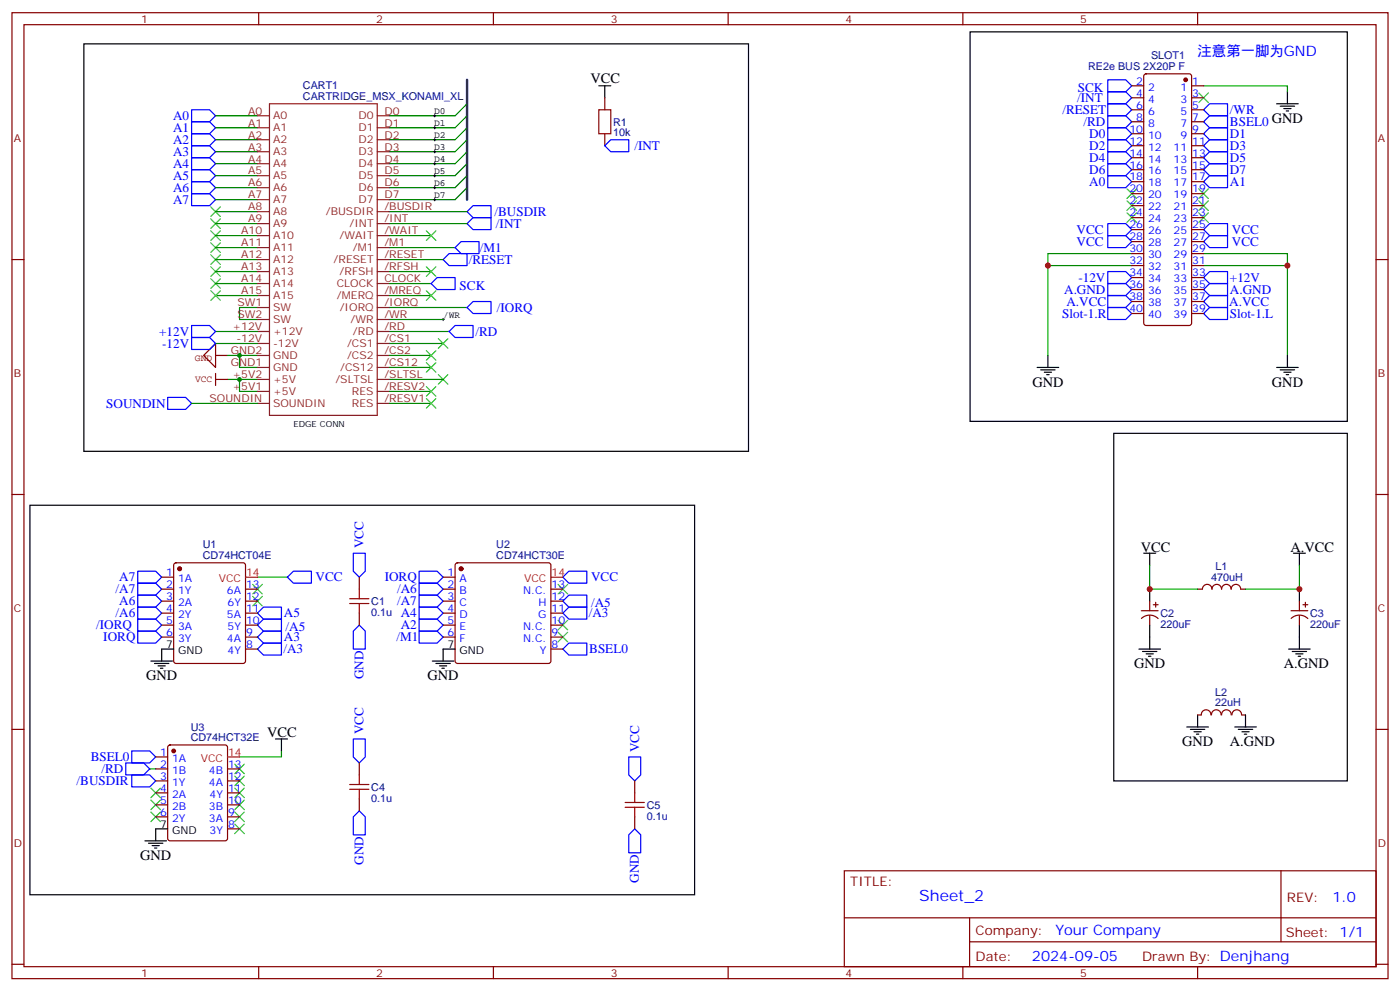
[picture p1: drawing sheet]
<svg xmlns="http://www.w3.org/2000/svg" width="412mm" height="292mm" viewBox="0 0 412 292" stroke-linecap="round" stroke-linejoin="round" font-family="sans-serif">
<g fill="none" stroke="#870000" stroke-width=".35">
<path d="M3.5 3.7h405.4v284.4h-405.4zM7.1 7.3h398.2v277.3h-398.2zM76.2 3.7v3.6M145.3 3.7v3.6M214.5 3.7v3.6M283.6 3.7v3.6M352.8 3.7v3.6M178.2 28.8v3.5M178.2 39.4v3.5M333.4 25.3h3.5M333.4 28.8h3.5M333.4 32.3h3.5"/>
<path d="M333.4 35.8h3.5M333.4 39.4h3.5M337.1 21.9l.5-.2h12.7l.5 .2 .2 .5v72.7l-.2 .5-.5 .2h-12.7l-.5-.2-.2-.5v-72.7zM351 25.3h3.5M351 28.8h3.5M351 32.3h3.5M351 35.8h3.5M351 39.4h3.5M333.4 42.9h3.5M333.4 46.4h3.5M333.4 50h3.5M333.4 53.5h3.5"/>
<path d="M333.4 57h3.5M351 42.9h3.5M351 46.4h3.5M351 50h3.5M351 53.5h3.5M351 57h3.5M3.5 76.4h3.6M333.4 78.2h3.5M333.4 74.6h3.5M333.4 71.1h3.5M333.4 67.6h3.5M333.4 64.1h3.5"/>
<path d="M333.4 60.5h3.5M351 78.2h3.5M351 74.6h3.5M351 71.1h3.5M351 67.6h3.5M351 64.1h3.5M351 60.5h3.5M405.3 76.4h3.6M333.4 92.3h3.5M333.4 88.8h3.5M333.4 85.2h3.5M333.4 81.7h3.5"/>
<path d="M351 92.3h3.5M351 88.8h3.5M351 85.2h3.5M351 81.7h3.5M3.5 145.6h3.6M405.3 145.6h3.6M47.6 169.9h3.6M47.6 173.4h3.6M47.6 177h3.6M51.4 165.9l.5-.2h19.7l.5 .2 .2 .5v28.2l-.2 .5-.5 .2h-19.7l-.5-.2-.2-.5v-28.2zM72.3 173.4h3.5M72.3 177h3.5"/>
<path d="M105.8 169.9v3.5M130.5 169.9h3.6M130.5 173.4h3.6M130.5 177h3.6M134.3 165.9l.5-.2h26.8l.5 .2 .2 .5v28.2l-.3 .5-.4 .2h-26.8l-.5-.2-.2-.5v-28.2zM162.3 173.4h3.5M162.3 177h3.5M336.2 179.8h4.9M338.7 177v2.8M339.7 178h1.4M340.4 177.3v1.4M352.8 173.4h1.4a1.41 1.41 0 0 1 1.4-1.4 1.41 1.41 0 0 1 1.4 1.4 1.41 1.41 0 0 1 1.4-1.4 1.41 1.41 0 0 1 1.4 1.4 1.41 1.41 0 0 1 1.4-1.4 1.41 1.41 0 0 1 1.5 1.4 1.41 1.41 0 0 1 1.4-1.4 1.41 1.41 0 0 1 1.4 1.4h1.4"/>
<path d="M380.3 179.8h4.9M382.8 177v2.8M383.8 178h1.4M384.5 177.3v1.4M47.6 180.5h3.6M47.6 184h3.6M47.6 187.5h3.6M72.3 180.5h3.5M72.3 184h3.5M72.3 187.5h3.5M72.3 191.1h3.5M105.8 180.5v3.5"/>
<path d="M130.5 180.5h3.6M130.5 184h3.6M130.5 187.5h3.6M162.3 180.5h3.5M162.3 184h3.5M162.3 187.5h3.5M162.3 191.1h3.5M336.2 182a3.5 3.5 0 0 1 4.9 .1M338.7 181.2v2.8M380.3 182a3.5 3.5 0 0 1 4.9 .1M382.8 181.2v2.8M3.5 214.7h3.6"/>
<path d="M49.6 219.5l.5-.2h16.2l.7 .4v27.1l-.4 .7h-16.5l-.7-.5v-27zM356.7 210.4a1.41 1.41 0 0 0-1.4-1.5 1.41 1.41 0 0 0-1.4 1.5l-1.1 .1M356.9 210.4a1.41 1.41 0 0 1 1.4-1.5 1.41 1.41 0 0 1 1.4 1.5M359.9 210.4a1.41 1.41 0 0 1 1.4-1.5 1.41 1.41 0 0 1 1.4 1.5M362.9 210.4a1.41 1.41 0 0 1 1.4-1.5 1.41 1.41 0 0 1 1.4 1.5M365.8 210.5h1.1M405.3 214.7h3.6M45.9 222.8h3.5M45.9 226.3h3.5M45.9 229.9h3.5M45.9 233.4h3.5M45.9 236.9h3.5"/>
<path d="M67 226.3h3.6M67 229.9h3.6M67 233.4h3.6M67 236.9h3.6M105.8 224.6v3.5M105.8 235.2v3.5M187 229.9v3.5M45.9 240.5h3.5M67 240.5h3.6M67 244h3.6M187 240.5v3.5M248.7 256.3h156.6v28.3h-156.6z"/>
<path d="M377.3 256.4v20.8M248.7 270.2h156.5M285.6 277.2h119.6M285.6 270.2v14.1M3.5 283.8h3.6M76.2 284.6v3.5M145.3 284.6v3.5M214.5 284.6v3.5M283.6 284.6v3.5M352.8 284.6v3.5M405.3 283.8h3.6"/>
</g>
<g fill="none" stroke="#008700" stroke-width=".35">
<path d="M137.6 30.6l-3.5 3.5M137.6 34.1l-3.5 3.5M137.6 37.6l-3.5 3.5M354.5 25.3h24.7v1.7M137.6 41.1l-3.5 3.6M137.6 44.7l-3.5 3.5M137.6 48.2l-3.5 3.5M137.6 51.7l-3.5 3.5M137.6 55.2l-3.5 3.6M114.7 72.9h19.4M114.7 76.4h15.8M114.7 62.3h22.9"/>
<path d="M114.7 65.8h22.9M308.7 78.2h24.7M333.4 74.6h-24.7v30M354.5 78.2h24.7M354.5 74.6h24.7v30M114.7 97.6h17.6M114.7 90.5h22.9M114.7 94.1h15.8M56.4 118.7h19.4M114.7 101.1h15.8M114.7 111.7h15.8M75.8 169.9h8.9"/>
<path d="M338.7 166.4v7h14.1M382.8 166.4v7h-15.9M44.1 226.3h1.8M82.9 221.1v1.7h-12.3"/>
</g>
<g fill="none" stroke="#00f" stroke-width=".35">
<path d="M56.4 39.4h5.3l1.8 1.7-1.8 1.8h-5.3zM56.4 35.8h5.3l1.8 1.8-1.8 1.8h-5.3zM56.4 32.3h5.3l1.8 1.8-1.8 1.7h-5.3zM326.3 30.6h5.3l1.8 1.7-1.8 1.8h-5.3zM326.3 27h5.3l1.8 1.8-1.8 1.8h-5.3zM326.3 34.1h5.3l1.8 1.7-1.8 1.8h-5.3zM326.3 37.6h5.3l1.8 1.8-1.8 1.7h-5.3zM326.3 23.5h5.3l1.8 1.8-1.8 1.7h-5.3zM354.5 35.8l1.8-1.7h5.3v3.5h-5.3zM356.3 30.6h5.3v3.5h-5.3l-1.8-1.8zM356.3 37.6h5.3v3.5h-5.3l-1.8-1.7zM56.4 57h5.3l1.8 1.8-1.8 1.7h-5.3z"/>
<path d="M56.4 53.5h5.3l1.8 1.7-1.8 1.8h-5.3zM56.4 50h5.3l1.8 1.7-1.8 1.8h-5.3zM56.4 46.4h5.3l1.8 1.8-1.8 1.8h-5.3zM56.4 42.9h5.3l1.8 1.8-1.8 1.7h-5.3zM179.9 41.1h5.3v3.6h-5.3l-1.7-1.8zM326.3 41.1h5.3l1.8 1.8-1.8 1.8h-5.3zM326.3 44.7h5.3l1.8 1.7-1.8 1.8h-5.3zM326.3 48.2h5.3l1.8 1.8-1.8 1.7h-5.3zM326.3 51.7h5.3l1.8 1.8-1.8 1.7h-5.3zM354.5 46.4l1.8-1.7h5.3v3.5h-5.3zM354.5 53.5l1.8-1.8h5.3v3.5h-5.3zM356.3 41.1h5.3v3.6h-5.3l-1.8-1.8z"/>
<path d="M356.3 48.2h5.3v3.5h-5.3l-1.8-1.7zM132.3 74.6h5.3v3.6h-5.3l-1.8-1.8zM135.8 71.1h5.3v3.5h-5.3l-1.7-1.7zM139.3 60.5h5.3v3.6h-5.3l-1.7-1.8zM139.3 64.1h5.3v3.5h-5.3l-1.7-1.8zM326.3 65.8h5.3l1.8 1.8-1.8 1.8h-5.3zM326.3 69.4h5.3l1.8 1.7-1.8 1.8h-5.3zM326.3 79.9h5.3l1.8 1.8-1.8 1.8h-5.3zM354.5 67.6l1.8-1.8h5.3v3.6h-5.3zM356.3 69.4h5.3v3.5h-5.3l-1.8-1.8zM356.3 79.9h5.3v3.6h-5.3l-1.8-1.8zM56.4 95.8h5.3l1.8 1.8-1.8 1.7h-5.3z"/>
<path d="M56.4 99.3h5.3l1.8 1.8-1.8 1.8h-5.3zM128.8 81.7h5.3v3.5h-5.3l-1.8-1.7zM134.1 95.8h5.2v3.5h-5.2l-1.8-1.7zM139.3 88.8h5.3v3.5h-5.3l-1.7-1.8zM326.3 87h5.3l1.8 1.8-1.8 1.7h-5.3zM326.3 90.5h5.3l1.8 1.8-1.8 1.8h-5.3zM326.3 83.5h5.3l1.8 1.7-1.8 1.8h-5.3zM354.5 88.8l1.8-1.8h5.3v3.5h-5.3zM354.5 92.3l1.8-1.8h5.3v3.6h-5.3zM354.5 85.2l1.8-1.7h5.3v3.5h-5.3zM49.4 117h5.3l1.7 1.7-1.7 1.8h-5.3zM40.6 178.7h5.3l1.7 1.8-1.7 1.7h-5.3z"/>
<path d="M40.6 171.7h5.3l1.7 1.7-1.7 1.8h-5.3zM40.6 175.2h5.3l1.7 1.8-1.7 1.7h-5.3zM40.6 168.1h5.3l1.7 1.8-1.7 1.8h-5.3zM77.6 178.7h5.3v3.5h-5.3l-1.8-1.7zM86.4 168.1h5.3v3.6h-5.3l-1.7-1.8zM104.1 162.8h3.5v5.3l-1.8 1.8-1.7-1.8zM123.5 175.2h5.3l1.7 1.8-1.7 1.7h-5.3zM123.5 171.7h5.3l1.7 1.7-1.7 1.8h-5.3zM123.5 168.1h5.3l1.7 1.8-1.7 1.8h-5.3zM123.5 178.7h5.3l1.7 1.8-1.7 1.7h-5.3zM165.8 177l1.8-1.8h5.3v3.5h-5.3zM167.6 168.1h5.3v3.6h-5.3l-1.8-1.8z"/>
<path d="M167.6 178.7h5.3v3.5h-5.3l-1.8-1.7zM40.6 185.8h5.3l1.7 1.7-1.7 1.8h-5.3zM40.6 182.2h5.3l1.7 1.8-1.7 1.8h-5.3zM77.6 182.2h5.3v3.6h-5.3l-1.8-1.8zM77.6 189.3h5.3v3.5h-5.3l-1.8-1.7zM77.6 185.8h5.3v3.5h-5.3l-1.8-1.8zM104.1 185.8l1.7-1.8 1.8 1.8v5.3h-3.5zM123.5 185.8h5.3l1.7 1.7-1.7 1.8h-5.3zM123.5 182.2h5.3l1.7 1.8-1.7 1.8h-5.3zM167.6 189.3h5.3v3.5h-5.3l-1.8-1.7zM104.1 217.5h3.5v5.3l-1.8 1.8-1.7-1.8zM37 224.6h5.3l1.8 1.7-1.8 1.8h-5.3z"/>
<path d="M38.8 228.1h5.3l1.8 1.8-1.8 1.7h-5.3zM38.8 221.1h5.3l1.8 1.7-1.8 1.8h-5.3zM105.8 238.7l1.8 1.8v5.2h-3.5v-5.2zM185.2 222.8h3.5v5.3l-1.7 1.8-1.8-1.8zM187 244l1.7 1.7v5.3h-3.5v-5.3z"/>
</g>
<g fill="none" stroke="#3c3" stroke-width=".35">
<path d="M353.1 27.4l2.9 2.8M356 27.4l-2.9 2.8M332 55.6l2.8 2.8M332 59.1l2.8 2.8M334.8 55.6l-2.8 2.8M334.8 59.1l-2.8 2.8M353.1 55.6l2.9 2.8M353.1 59.1l2.9 2.8M356 55.6l-2.9 2.8M356 59.1l-2.9 2.8M62.1 60.9l2.8 2.8M62.1 64.4l2.8 2.8"/>
<path d="M62.1 67.9l2.8 2.9M62.1 71.5l2.8 2.8M62.1 75l2.8 2.8M62.1 78.5l2.8 2.9M64.9 60.9l-2.8 2.8M64.9 64.4l-2.8 2.8M64.9 67.9l-2.8 2.9M64.9 71.5l-2.8 2.8M64.9 75l-2.8 2.8M64.9 78.5l-2.8 2.9M125.6 67.9l2.8 2.9M125.6 78.5l2.8 2.9"/>
<path d="M128.4 67.9l-2.8 2.9M128.4 78.5l-2.8 2.9M332 62.7l2.8 2.8M334.8 62.7l-2.8 2.8M353.1 62.7l2.9 2.8M356 62.7l-2.9 2.8M62.1 82.1l2.8 2.8M62.1 85.6l2.8 2.8M64.9 82.1l-2.8 2.8M64.9 85.6l-2.8 2.8M125.6 85.6l2.8 2.8M128.4 85.6l-2.8 2.8"/>
<path d="M129.1 99.7l2.8 2.8M131.9 99.7l-2.8 2.8M125.6 106.8l2.8 2.8M125.6 103.2l2.8 2.8M125.6 113.8l2.8 2.8M125.6 117.3l2.8 2.9M128.4 113.8l-2.8 2.8M128.4 103.2l-2.8 2.8M128.4 106.8l-2.8 2.8M128.4 117.3l-2.8 2.9M129.1 110.3l2.8 2.8M131.9 110.3l-2.8 2.8"/>
<path d="M74.4 172l2.9 2.8M74.4 175.5l2.9 2.9M77.3 172l-2.9 2.8M77.3 175.5l-2.9 2.9M164.4 172l2.8 2.8M167.2 172l-2.8 2.8M164.4 182.6l2.8 2.8M164.4 186.1l2.8 2.8M167.2 182.6l-2.8 2.8M167.2 186.1l-2.8 2.8M44.4 239l2.9 2.9M44.4 235.5l2.9 2.8"/>
<path d="M44.4 232l2.9 2.8M47.3 239l-2.9 2.9M47.3 235.5l-2.9 2.8M47.3 232l-2.9 2.8M69.1 224.9l2.9 2.9M69.1 228.5l2.9 2.8M69.1 232l2.9 2.8M69.1 235.5l2.9 2.8M69.1 239l2.9 2.9M72 224.9l-2.9 2.9M72 228.5l-2.9 2.8M72 232l-2.9 2.8"/>
<path d="M72 235.5l-2.9 2.8M72 239l-2.9 2.9M69.1 242.6l2.9 2.8M72 242.6l-2.9 2.8"/>
</g>
<g fill="none" stroke="#a10000" stroke-width=".35">
<path d="M176.4 32.3h3.5v7.1h-3.5zM103 177.7h5.7M103 176.2h5.7M105.8 173.4v2.8M105.8 177.7v2.8M103 232.3h5.7M103 230.9h5.7M105.8 228.1v2.8M105.8 232.3v2.9M184.1 237.6h5.7M184.1 236.2h5.7M187 233.4v2.8"/>
<path d="M187 237.6v2.9"/>
</g>
<g fill="none" stroke="#000" stroke-width=".35">
<path d="M24.7 12.9h195.8v120h-195.8zM285.8 9.4h111.1v114.6h-111.1zM176.4 25.3h3.5M178.2 25.3v3.5M376.1 30.6h6.3M377.1 31.3h4.3M378.2 32h2.1M378.9 32.7h.7M379.2 27v3.6M305.5 108.2h6.4M306.6 108.9h4.2M307.6 109.6h2.1"/>
<path d="M308.3 110.3h.7M308.7 104.6v3.6M376.1 108.2h6.3M377.1 108.9h4.3M378.2 109.6h2.1M378.9 110.3h.7M379.2 104.6v3.6M328.1 127.6h68.8v102.3h-68.8zM8.8 148.7h195.8v114.7h-195.8zM336.9 162.8h3.5M338.7 162.8v3.6M338.7 173.4v3.6"/>
<path d="M381 162.8h3.5M382.8 162.8v3.6M382.8 173.4v3.6M44.4 194.6h6.4M45.5 195.3h4.2M46.6 196h2.1M47.3 196.7h.7M51.2 191.1h-3.6v3.5M127.4 194.6h6.3M128.4 195.3h4.2M129.5 196h2.1M130.2 196.7h.7"/>
<path d="M134.1 191.1h-3.6v3.5M335.5 191.1h6.3M336.5 191.8h4.3M337.6 192.5h2.1M338.3 193.2h.7M338.7 184v7.1M379.6 191.1h6.3M380.6 191.8h4.3M381.7 192.5h2.1M382.4 193.2h.7M382.8 184v7.1M81.1 217.5h3.6"/>
<path d="M82.9 217.5v3.6M349.6 214h6.4M350.7 214.7h4.2M351.7 215.4h2.1M352.4 216.1h.7M352.8 210.5v3.5M363.7 214h6.4M364.8 214.7h4.2M365.8 215.4h2.1M366.5 216.1h.7M366.9 210.5v3.5M42.7 247.5h6.3"/>
<path d="M43.7 248.2h4.3M44.8 248.9h2.1M45.5 249.6h.7M49.4 244h-3.5v3.5"/>
</g>
<g fill="#870000" stroke="#870000" stroke-width=".35">
<circle cx="51.2" cy="221.1" r=".53"/>
<circle cx="52.9" cy="167.4" r=".53"/>
<circle cx="135.8" cy="167.4" r=".53"/>
<circle cx="349.2" cy="23.5" r=".53"/>
</g>
<path d="M72.3 169.9h3.5M162.3 169.9h3.5M67 222.8h3.6" fill="none" stroke="#f00" stroke-width=".35"/>
<path d="M137.6 23.5v35.3" fill="none" stroke="#000085" stroke-width=".71"/>
<path d="M63.5 104.6v-3.5l-3.5 3.5 3.5 3.6v-3.6h3.5M63.5 111.7h3.5M63.5 109.9v3.6" fill="none" stroke="#850000" stroke-width=".35"/>
<g fill="none" stroke="#008500" stroke-width=".35">
<path d="M63.5 34.1h12.3M63.5 37.6h12.3M114.7 34.1h19.4M114.7 37.6h19.4M63.5 41.1h12.3M63.5 44.7h12.3M63.5 48.2h12.3M63.5 51.7h12.3M63.5 55.2h12.3M63.5 58.8h12.3M114.7 41.1h19.4M114.7 44.7h19.4"/>
<path d="M114.7 48.2h19.4M114.7 51.7h19.4M114.7 55.2h19.4M114.7 58.8h19.4M63.5 62.3h12.3M63.5 65.8h12.3M63.5 69.4h12.3M63.5 72.9h12.3M63.5 76.4h12.3M63.5 79.9h12.3M114.7 69.4h12.3M114.7 79.9h12.3"/>
<path d="M63.5 83.5h12.3M63.5 97.6h12.3M63.5 87h12.3M75.8 90.5h-5.2v3.6h5.2M114.7 83.5h12.3M114.7 87h12.3M63.5 101.1h12.3M67 104.6h8.8M67 111.7h8.8M70.6 104.6v3.6h5.2M70.6 111.7v3.5h5.2M114.7 104.6h12.3"/>
<path d="M114.7 115.2h12.3M114.7 118.7h12.3M114.7 108.2h12.3"/>
</g>
<g fill="none" stroke="#000" stroke-width=".29">
<path d="M127.7 37.6h.7M127.7 34.1h.7M128.1 33.7v.7M128.1 37.3v.7M127.7 58.8h.7M127.7 55.2h.7M127.7 51.7h.7M127.7 48.2h.7M127.7 44.7h.7M127.7 41.1h.7M128.1 40.8v.7M128.1 44.3v.7"/>
<path d="M128.1 47.8v.7M128.1 51.4v.7M128.1 54.9v.7M128.1 58.4v.7M130.2 94.1h.7M130.5 93.7v.7"/>
</g>
<g fill="none" stroke="#8c2424" stroke-width=".35">
<path d="M75.8 37.6h3.6M75.8 34.1h3.6M79.4 30.6h31.7v91.7h-31.7zM111.1 37.6h3.6M111.1 34.1h3.6M75.8 58.8h3.6M75.8 55.2h3.6M75.8 44.7h3.6M75.8 41.1h3.6M75.8 51.7h3.6M75.8 48.2h3.6M111.1 58.8h3.6"/>
<path d="M111.1 55.2h3.6M111.1 44.7h3.6M111.1 41.1h3.6M111.1 51.7h3.6M111.1 48.2h3.6M75.8 79.9h3.6M75.8 69.4h3.6M75.8 65.8h3.6M75.8 72.9h3.6M75.8 62.3h3.6M75.8 76.4h3.6M111.1 79.9h3.6"/>
<path d="M111.1 69.4h3.6M111.1 65.8h3.6M111.1 72.9h3.6M111.1 62.3h3.6M111.1 76.4h3.6M75.8 90.5h3.6M75.8 87h3.6M75.8 94.1h3.6M75.8 97.6h3.6M75.8 83.5h3.6M111.1 90.5h3.6M111.1 87h3.6"/>
<path d="M111.1 94.1h3.6M111.1 97.6h3.6M111.1 83.5h3.6M75.8 101.1h3.6M75.8 104.6h3.6M75.8 108.2h3.6M75.8 111.7h3.6M75.8 115.2h3.6M75.8 118.7h3.6M111.1 101.1h3.6M111.1 104.6h3.6M111.1 108.2h3.6"/>
<path d="M111.1 111.7h3.6M111.1 115.2h3.6M111.1 118.7h3.6"/>
</g>
<g fill="#c00">
<circle cx="308.7" cy="78.2" r=".88"/>
<circle cx="379.2" cy="78.2" r=".88"/>
</g>
<g fill="#008500">
<circle cx="70.6" cy="104.6" r=".71"/>
<circle cx="70.6" cy="111.7" r=".71"/>
</g>
<g fill="#c00">
<circle cx="338.7" cy="173.4" r=".88"/>
<circle cx="382.8" cy="173.4" r=".88"/>
</g>
<text font-size="4.6" fill="#00f" x="270.8" y="265.4">Sheet_2</text>
<g font-size="4.2" fill="#00f">
<text x="352.8" y="16.4">注意第一脚为GND</text>
<text x="392.5" y="265.6">1.0</text>
<text x="310.9" y="275.2">Your Company</text>
<text x="304" y="283">2024-09-05</text>
</g>
<g font-size="4.2">
<text x="173.9" y="24.6">VCC</text>
<text x="304.1" y="113.8">GND</text>
<text x="374.7" y="113.8">GND</text>
<text x="336" y="162.5">VCC</text>
<text x="380.1" y="162.5">A.VCC</text>
<text x="334.1" y="196.7">GND</text>
<text x="378.2" y="196.7">A.GND</text>
<text x="43" y="200.2">GND</text>
<text x="125.9" y="200.2">GND</text>
<text x="78.7" y="216.8">VCC</text>
<text x="348.2" y="219.6">GND</text>
<text x="362.3" y="219.6">A.GND</text>
<text x="41.3" y="253.2">GND</text>
</g>
<g font-size="3.9" fill="#00f">
<text x="317.5" y="27">SCK</text>
<text x="51" y="35.3">A0</text>
<text x="312.9" y="33.6">/RESET</text>
<text x="317.3" y="30">/INT</text>
<text x="362.3" y="33.6">/WR</text>
<text x="51" y="38.8">A1</text>
<text x="319.2" y="37.1">/RD</text>
<text x="320.9" y="40.6">D0</text>
<text x="362.3" y="37.1">BSEL0 GND</text>
<text x="362.3" y="40.5">D1</text>
<text x="51" y="45.8">A3</text>
<text x="51" y="42.3">A2</text>
<text x="186.9" y="44.2">/INT</text>
<text x="320.9" y="44.1">D2</text>
<text x="320.9" y="47.6">D4</text>
<text x="362.3" y="44.1">D3</text>
<text x="362.3" y="47.6">D5</text>
<text x="51" y="52.9">A5</text>
<text x="51" y="49.4">A4</text>
<text x="320.9" y="51.1">D6</text>
<text x="362.3" y="51.1">D7</text>
<text x="51" y="59.9">A7</text>
<text x="51" y="56.4">A6</text>
<text x="320.9" y="54.7">A0</text>
<text x="362.3" y="54.6">A1</text>
<text x="145.7" y="63.6">/BUSDIR</text>
<text x="146.1" y="67.1">/INT</text>
<text x="317.1" y="68.9">VCC</text>
<text x="362.9" y="68.9">VCC</text>
<text x="138.1" y="77.7">/RESET</text>
<text x="141.3" y="74.1">/M1</text>
<text x="317.1" y="72.4">VCC</text>
<text x="362.9" y="72.4">VCC</text>
<text x="317.7" y="83">-12V</text>
<text x="362.3" y="83">+12V</text>
<text x="135.4" y="85.2">SCK</text>
<text x="313.5" y="86.5">A.GND</text>
<text x="362.3" y="86.5">A.GND</text>
<text x="146.3" y="91.8">/IORQ</text>
<text x="312.9" y="93.6">Slot-1.R</text>
<text x="314.1" y="90">A.VCC</text>
<text x="362.1" y="90">A.VCC</text>
<text x="362.2" y="93.6">Slot-1.L</text>
<text x="46.9" y="98.8">+12V</text>
<text x="140.1" y="98.8">/RD</text>
<text x="47.8" y="102.4">-12V</text>
<text x="31.3" y="120">SOUNDIN</text>
<text x="107.1" y="161.4" transform="rotate(-90 107.1 161.4)">VCC</text>
<text x="35.1" y="171.1">A7</text>
<text x="93" y="171.2">VCC</text>
<text x="113.3" y="171.1">IORQ</text>
<text x="174.1" y="171.2">VCC</text>
<text x="34" y="174.7">/A7</text>
<text x="35.1" y="178.1">A6</text>
<text x="116.9" y="178.2">/A7</text>
<text x="116.9" y="174.7">/A6</text>
<text x="174.1" y="178.7">/A5</text>
<text x="28.3" y="185.3">/IORQ</text>
<text x="34" y="181.7">/A6</text>
<text x="83.6" y="181.6">A5</text>
<text x="84.1" y="185.8">/A5</text>
<text x="118" y="181.6">A4</text>
<text x="118" y="185.2">A2</text>
<text x="173.4" y="181.7">/A3</text>
<text x="30.4" y="188.8">IORQ</text>
<text x="83.6" y="188.7">A3</text>
<text x="116.8" y="188.8">/M1</text>
<text x="83.5" y="192.3">/A3</text>
<text x="173.6" y="192.3">BSEL0</text>
<text x="107.1" y="199.9" transform="rotate(-90 107.1 199.9)">GND</text>
<text x="107.1" y="216.1" transform="rotate(-90 107.1 216.1)">VCC</text>
<text x="188.2" y="221.4" transform="rotate(-90 188.2 221.4)">VCC</text>
<text x="26.7" y="224.1">BSEL0</text>
<text x="29.9" y="227.6">/RD</text>
<text x="22.6" y="231.1">/BUSDIR</text>
<text x="107.1" y="254.6" transform="rotate(-90 107.1 254.6)">GND</text>
<text x="188.2" y="259.9" transform="rotate(-90 188.2 259.9)">GND</text>
</g>
<g font-size="3.9" fill="#800">
<text x="250.5" y="260.9">TITLE:</text>
<text x="379.1" y="265.6">REV:</text>
<text x="287.4" y="275.1">Company:</text>
<text x="378.7" y="275.7">Sheet: 1/1</text>
<text x="287.4" y="282.8">Date:</text>
<text x="336.4" y="282.9">Drawn By: Denjhang</text>
</g>
<g font-size="3.2" fill="#800">
<text x="41.6" y="6.7">1</text>
<text x="110.8" y="6.7">2</text>
<text x="179.9" y="6.7">3</text>
<text x="249.1" y="6.7">4</text>
<text x="318.2" y="6.7">5</text>
<text x="4.1" y="41.8">A</text>
<text x="405.9" y="41.8">A</text>
<text x="4.1" y="111">B</text>
<text x="405.9" y="111">B</text>
<text x="4.1" y="180.1">C</text>
<text x="405.9" y="180.1">C</text>
<text x="4.1" y="249.3">D</text>
<text x="405.9" y="249.3">D</text>
<text x="41.6" y="287.5">1</text>
<text x="110.8" y="287.5">2</text>
<text x="179.9" y="287.5">3</text>
<text x="249.1" y="287.5">4</text>
<text x="318.2" y="287.5">5</text>
</g>
<g font-size="3.2" fill="#000080">
<text x="339.1" y="17.2">SLOT1</text>
<text x="320.5" y="20.5">RE2e BUS 2X20P F</text>
<text x="89.2" y="29.3">CARTRIDGE_MSX_KONAMI_XL</text>
<text x="89.2" y="26.1">CART1</text>
<text x="180.6" y="40.1">10k</text>
<text x="180.6" y="37">R1</text>
<text x="59.8" y="161.4">U1</text>
<text x="146.2" y="161.4">U2</text>
<text x="59.8" y="164.6">CD74HCT04E</text>
<text x="146.2" y="164.6">CD74HCT30E</text>
<text x="358" y="167.8">L1</text>
<text x="356.7" y="171">470uH</text>
<text x="109.4" y="178.1">C1</text>
<text x="109.4" y="181.3">0.1u</text>
<text x="341.9" y="184.8">220uF</text>
<text x="341.9" y="181.6">C2</text>
<text x="385.9" y="184.8">220uF</text>
<text x="385.9" y="181.6">C3</text>
<text x="357.9" y="207.9">22uH</text>
<text x="357.9" y="204.8">L2</text>
<text x="56.2" y="215.1">U3</text>
<text x="56.2" y="218.2">CD74HCT32E</text>
<text x="109.4" y="232.8">C4</text>
<text x="109.4" y="236">0.1u</text>
<text x="190.5" y="238.1">C5</text>
<text x="190.5" y="241.3">0.1u</text>
</g>
<g font-size="3.2" fill="#00f">
<text x="334.7" y="28.4">4</text>
<text x="334.7" y="24.9">2</text>
<text x="338.2" y="26.7">2</text>
<text x="347.7" y="26.7">1</text>
<text x="351.2" y="24.9">1</text>
<text x="351.2" y="28.4">3</text>
<text x="334.7" y="35.5">8</text>
<text x="334.7" y="32">6</text>
<text x="338.2" y="33.7">6</text>
<text x="338.2" y="30.2">4</text>
<text x="347.7" y="30.2">3</text>
<text x="347.7" y="33.7">5</text>
<text x="351.2" y="32">5</text>
<text x="351.2" y="35.5">7</text>
<text x="332.7" y="39">10</text>
<text x="338.2" y="40.8">10</text>
<text x="338.2" y="37.3">8</text>
<text x="347.7" y="37.3">7</text>
<text x="347.7" y="40.8">9</text>
<text x="351.2" y="39">9</text>
<text x="332.7" y="46.1">14</text>
<text x="332.7" y="42.5">12</text>
<text x="338.2" y="47.8">14</text>
<text x="338.2" y="44.3">12</text>
<text x="345.7" y="44.3">11</text>
<text x="345.7" y="47.8">13</text>
<text x="351.2" y="42.5">11</text>
<text x="351.2" y="46.1">13</text>
<text x="332.7" y="53.1">18</text>
<text x="332.7" y="49.6">16</text>
<text x="338.2" y="51.4">16</text>
<text x="345.7" y="51.4">15</text>
<text x="351.2" y="49.6">15</text>
<text x="351.2" y="53.1">17</text>
<text x="332.7" y="56.7">20</text>
<text x="338.2" y="58.4">20</text>
<text x="338.2" y="54.9">18</text>
<text x="345.7" y="54.9">17</text>
<text x="345.7" y="58.4">19</text>
<text x="351.2" y="56.7">19</text>
<text x="332.7" y="63.7">24</text>
<text x="332.7" y="60.2">22</text>
<text x="338.2" y="65.5">24</text>
<text x="338.2" y="61.9">22</text>
<text x="345.7" y="61.9">21</text>
<text x="345.7" y="65.5">23</text>
<text x="351.2" y="60.2">21</text>
<text x="351.2" y="63.7">23</text>
<text x="332.7" y="70.8">28</text>
<text x="332.7" y="67.2">26</text>
<text x="338.2" y="69">26</text>
<text x="345.7" y="69">25</text>
<text x="351.2" y="67.2">25</text>
<text x="351.2" y="70.8">27</text>
<text x="332.7" y="77.8">32</text>
<text x="332.7" y="74.3">30</text>
<text x="338.2" y="76.1">30</text>
<text x="338.2" y="72.5">28</text>
<text x="345.7" y="72.5">27</text>
<text x="345.7" y="76.1">29</text>
<text x="351.2" y="74.3">29</text>
<text x="351.2" y="77.8">31</text>
<text x="332.7" y="81.4">34</text>
<text x="338.2" y="83.1">34</text>
<text x="338.2" y="79.6">32</text>
<text x="345.7" y="79.6">31</text>
<text x="345.7" y="83.1">33</text>
<text x="351.2" y="81.4">33</text>
<text x="332.7" y="88.4">38</text>
<text x="332.7" y="84.9">36</text>
<text x="338.2" y="86.6">36</text>
<text x="345.7" y="86.6">35</text>
<text x="351.2" y="84.9">35</text>
<text x="351.2" y="88.4">37</text>
<text x="332.7" y="91.9">40</text>
<text x="338.2" y="93.7">40</text>
<text x="338.2" y="90.2">38</text>
<text x="345.7" y="90.2">37</text>
<text x="345.7" y="93.7">39</text>
<text x="351.2" y="91.9">39</text>
<text x="49" y="169.5">1</text>
<text x="49" y="173.1">2</text>
<text x="52.5" y="171.3">1A</text>
<text x="72.5" y="173.1">13</text>
<text x="131.9" y="169.5">1</text>
<text x="131.9" y="173.1">2</text>
<text x="135.4" y="171.3">A</text>
<text x="162.5" y="173.1">13</text>
<text x="49" y="176.6">3</text>
<text x="52.5" y="174.8">1Y</text>
<text x="52.5" y="178.4">2A</text>
<text x="66.8" y="174.8">6A</text>
<text x="67" y="178.4">6Y</text>
<text x="72.5" y="176.6">12</text>
<text x="131.9" y="176.6">3</text>
<text x="135.4" y="174.8">B</text>
<text x="135.4" y="178.4">C</text>
<text x="154.1" y="174.8">N.C.</text>
<text x="158.6" y="178.4">H</text>
<text x="162.5" y="176.6">12</text>
<text x="49" y="180.1">4</text>
<text x="49" y="183.7">5</text>
<text x="52.5" y="181.9">2Y</text>
<text x="52.5" y="185.4">3A</text>
<text x="66.8" y="181.9">5A</text>
<text x="67" y="185.4">5Y</text>
<text x="72.5" y="183.7">10</text>
<text x="72.5" y="180.1">11</text>
<text x="131.9" y="180.1">4</text>
<text x="131.9" y="183.7">5</text>
<text x="135.4" y="181.9">D</text>
<text x="135.4" y="185.4">E</text>
<text x="154.1" y="185.4">N.C.</text>
<text x="158.5" y="181.9">G</text>
<text x="162.5" y="183.7">10</text>
<text x="162.5" y="180.1">11</text>
<text x="49" y="187.2">6</text>
<text x="52.5" y="188.9">3Y</text>
<text x="66.8" y="188.9">4A</text>
<text x="72.5" y="190.7">8</text>
<text x="72.5" y="187.2">9</text>
<text x="131.9" y="187.2">6</text>
<text x="135.4" y="188.9">F</text>
<text x="154.1" y="188.9">N.C.</text>
<text x="162.5" y="190.7">8</text>
<text x="162.5" y="187.2">9</text>
<text x="67" y="192.5">4Y</text>
<text x="159" y="192.5">Y</text>
<text x="47.2" y="222.5">1</text>
<text x="47.2" y="226">2</text>
<text x="50.7" y="224.2">1A</text>
<text x="50.7" y="227.8">1B</text>
<text x="61.5" y="227.8">4B</text>
<text x="67.2" y="226">13</text>
<text x="47.2" y="229.5">3</text>
<text x="47.2" y="233">4</text>
<text x="50.7" y="231.3">1Y</text>
<text x="61.5" y="231.3">4A</text>
<text x="67.2" y="233">11</text>
<text x="67.2" y="229.5">12</text>
<text x="47.2" y="236.6">5</text>
<text x="50.7" y="234.8">2A</text>
<text x="50.7" y="238.3">2B</text>
<text x="61.5" y="238.3">3B</text>
<text x="61.8" y="234.8">4Y</text>
<text x="67.2" y="236.6">10</text>
<text x="47.2" y="240.1">6</text>
<text x="50.7" y="241.9">2Y</text>
<text x="61.5" y="241.9">3A</text>
<text x="61.8" y="245.4">3Y</text>
<text x="67.2" y="243.6">8</text>
<text x="67.2" y="240.1">9</text>
</g>
<g font-size="3.2" fill="#8d2323">
<text x="73.1" y="33.7">A0</text>
<text x="80.4" y="35.1">A0</text>
<text x="105.6" y="35.1">D0</text>
<text x="113.2" y="33.7">D0</text>
<text x="73.1" y="37.3">A1</text>
<text x="73.1" y="40.8">A2</text>
<text x="80.4" y="38.7">A1</text>
<text x="105.6" y="38.7">D1</text>
<text x="113.2" y="37.3">D1</text>
<text x="113.2" y="40.8">D2</text>
<text x="73.1" y="44.3">A3</text>
<text x="73.1" y="47.8">A4</text>
<text x="80.4" y="45.7">A3</text>
<text x="80.4" y="42.2">A2</text>
<text x="105.6" y="45.7">D3</text>
<text x="105.6" y="42.2">D2</text>
<text x="113.2" y="44.3">D3</text>
<text x="113.2" y="47.8">D4</text>
<text x="73.1" y="51.4">A5</text>
<text x="80.4" y="52.8">A5</text>
<text x="80.4" y="49.2">A4</text>
<text x="105.6" y="52.8">D5</text>
<text x="105.6" y="49.2">D4</text>
<text x="113.2" y="51.4">D5</text>
<text x="73.1" y="58.4">A7</text>
<text x="73.1" y="54.9">A6</text>
<text x="80.4" y="59.8">A7</text>
<text x="80.4" y="56.3">A6</text>
<text x="105.6" y="59.8">D7</text>
<text x="105.6" y="56.3">D6</text>
<text x="113.2" y="58.4">D7</text>
<text x="113.2" y="54.9">D6</text>
<text x="73.1" y="65.5">A9</text>
<text x="73.1" y="61.9">A8</text>
<text x="80.4" y="63.4">A8</text>
<text x="96" y="63.4">/BUSDIR</text>
<text x="113.2" y="65.5">/INT</text>
<text x="113.2" y="61.9">/BUSDIR</text>
<text x="71.1" y="69">A10</text>
<text x="80.4" y="66.9">A9</text>
<text x="80.4" y="70.4">A10</text>
<text x="100" y="70.4">/WAIT</text>
<text x="103" y="66.9">/INT</text>
<text x="113.2" y="69">/WAIT</text>
<text x="71.1" y="72.5">A11</text>
<text x="71.1" y="76.1">A12</text>
<text x="80.4" y="73.9">A11</text>
<text x="80.4" y="77.5">A12</text>
<text x="98.3" y="77.5">/RESET</text>
<text x="103.9" y="73.9">/M1</text>
<text x="113.2" y="72.5">/M1</text>
<text x="113.2" y="76.1">/RESET</text>
<text x="71.1" y="83.1">A14</text>
<text x="71.1" y="79.6">A13</text>
<text x="80.4" y="81">A13</text>
<text x="100" y="81">/RFSH</text>
<text x="113.2" y="79.6">/RFSH</text>
<text x="113.2" y="83.1">CLOCK</text>
<text x="71.1" y="86.6">A15</text>
<text x="80.4" y="88.1">A15</text>
<text x="80.4" y="84.5">A14</text>
<text x="99.2" y="84.5">CLOCK</text>
<text x="99.2" y="88.1">/MERQ</text>
<text x="113.2" y="86.6">/MREQ</text>
<text x="69.9" y="90.2">SW1</text>
<text x="69.9" y="93.7">SW2</text>
<text x="80.4" y="91.6">SW</text>
<text x="80.4" y="95.1">SW</text>
<text x="100.1" y="91.6">/IORQ</text>
<text x="103.3" y="95.1">/WR</text>
<text x="113.2" y="90.2">/IORQ</text>
<text x="113.2" y="93.7">/WR</text>
<text x="68.5" y="97.2">+12V</text>
<text x="69.6" y="100.8">-12V</text>
<text x="80.4" y="98.6">+12V</text>
<text x="104" y="98.6">/RD</text>
<text x="113.2" y="100.8">/CS1</text>
<text x="113.2" y="97.2">/RD</text>
<text x="68" y="104.3">GND2</text>
<text x="68" y="107.8">GND1</text>
<text x="80.4" y="105.7">GND</text>
<text x="80.4" y="102.2">-12V</text>
<text x="102.2" y="102.2">/CS1</text>
<text x="102.2" y="105.7">/CS2</text>
<text x="113.2" y="104.3">/CS2</text>
<text x="113.2" y="107.8">/CS12</text>
<text x="68.5" y="111.3">+5V2</text>
<text x="80.4" y="109.2">GND</text>
<text x="80.4" y="112.7">+5V</text>
<text x="98.8" y="112.7">/SLTSL</text>
<text x="100.2" y="109.2">/CS12</text>
<text x="113.2" y="111.3">/SLTSL</text>
<text x="61.7" y="118.4">SOUNDIN</text>
<text x="68.5" y="114.9">+5V1</text>
<text x="80.4" y="116.3">+5V</text>
<text x="80.4" y="119.8">SOUNDIN</text>
<text x="103.7" y="116.3">RES</text>
<text x="103.7" y="119.8">RES</text>
<text x="113.2" y="114.9">/RESV2</text>
<text x="113.2" y="118.4">/RESV1</text>
</g>
<g font-size="3.2" fill="#f00">
<text x="64.4" y="171.3">VCC</text>
<text x="72.5" y="169.5">14</text>
<text x="154.4" y="171.3">VCC</text>
<text x="162.5" y="169.5">14</text>
<text x="59.1" y="224.2">VCC</text>
<text x="67.2" y="222.5">14</text>
</g>
<g font-size="3.2">
<text x="49" y="190.7">7</text>
<text x="131.9" y="190.7">7</text>
<text x="52.5" y="192.5">GND</text>
<text x="135.4" y="192.5">GND</text>
<text x="47.2" y="243.6">7</text>
<text x="50.7" y="245.4">GND</text>
</g>
<g font-size="2.8">
<text x="127.9" y="33.5">D0</text>
<text x="127.9" y="40.6">D2</text>
<text x="127.9" y="37.1">D1</text>
<text x="127.9" y="47.7">D4</text>
<text x="127.9" y="44.1">D3</text>
<text x="127.9" y="51.2">D5</text>
<text x="127.9" y="58.2">D7</text>
<text x="127.9" y="54.7">D6</text>
<text x="130.5" y="93.5">/WR</text>
</g>
<g font-size="2.8" fill="#840000">
<text x="57.4" y="106.1">GND</text>
<text x="57.5" y="112.4">VCC</text>
</g>
<text font-size="2.5" x="86.4" y="125.8">EDGE CONN</text>
</svg>
